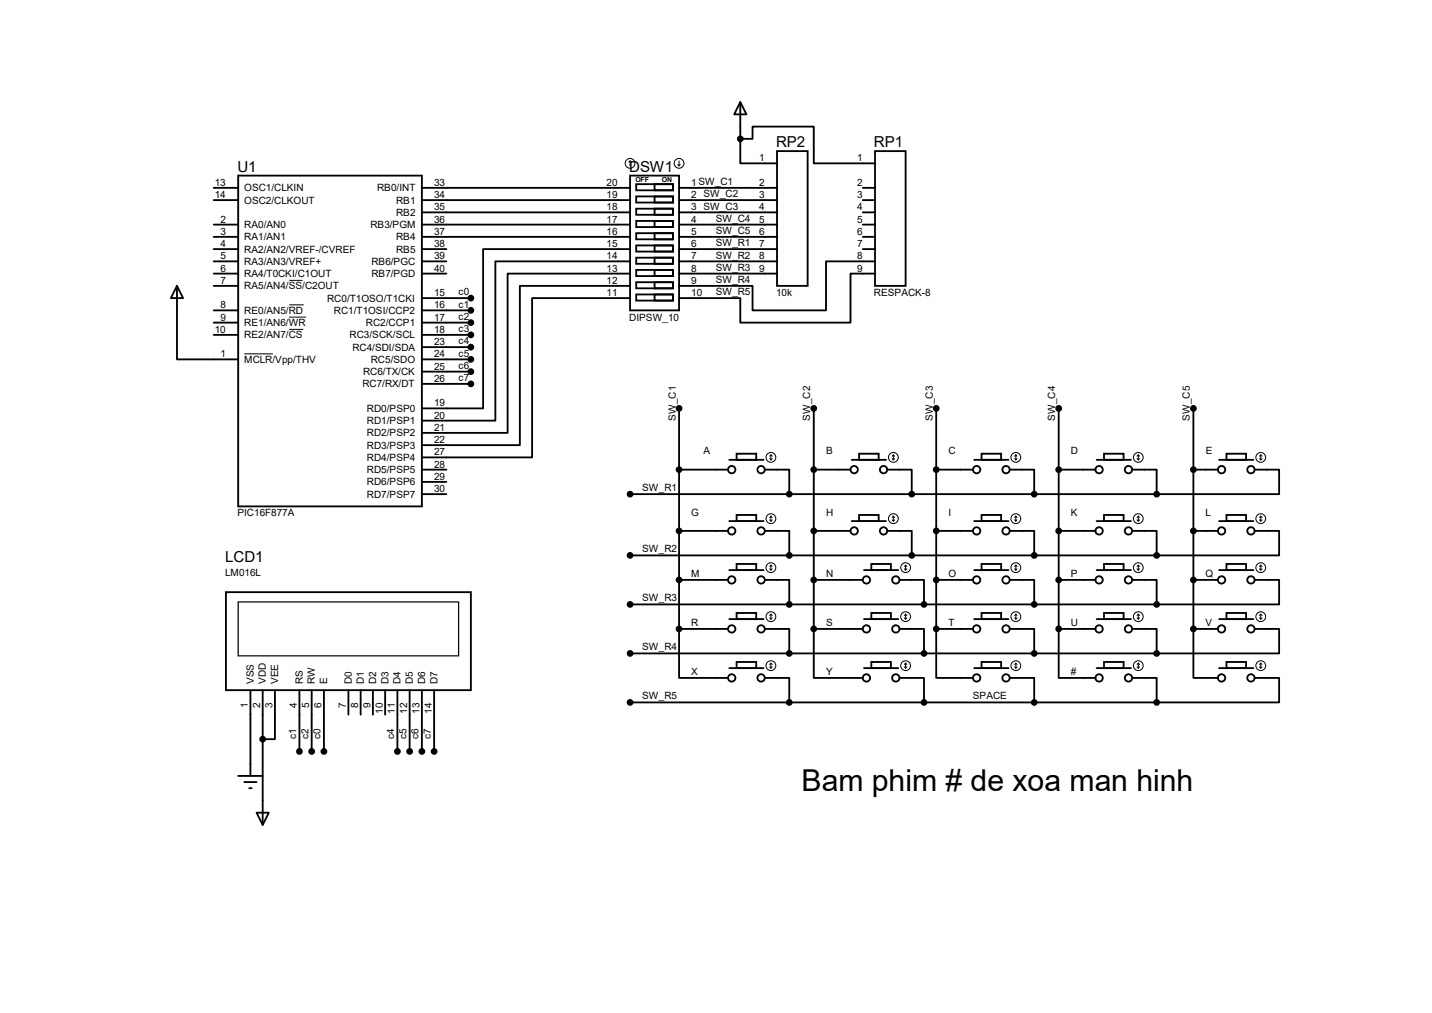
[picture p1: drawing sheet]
<svg xmlns="http://www.w3.org/2000/svg" width="297mm" height="210mm" viewBox="0 0 297 210" stroke-linecap="round" stroke-linejoin="round" font-family="sans-serif">
<g fill="none" stroke="#000" stroke-width=".38">
<path d="M44.3 38.9h5.1M49.4 36.4h38.1v68.6h-38.1zM87.5 38.9h43.2M130.7 36.4h10.1v27.9h-10.1zM132 38.2h7.6v1.3h-7.6zM135.8 38.2h3.8v1.3h-3.8zM140.8 38.9h20.4M153.5 21.2l1.3 2.5h-2.5zM153.5 28.8v5.1h7.7M153.5 28.8h2.6v-2.6h12.7v7.7h12.7M153.5 21.2v7.6M161.2 31.3h6.3v28h-6.3z"/>
<path d="M178.9 38.9h2.6M181.5 31.3h6.3v28h-6.3zM36.7 59.3l1.3 2.5h-2.6zM36.7 59.3v15.2h12.7M44.3 41.5h5.1M44.3 46.6h5.1M44.3 49.1h5.1M44.3 51.6h5.1M44.3 54.2h5.1M44.3 56.7h5.1M44.3 59.3h5.1M87.5 41.5h43.2"/>
<path d="M87.5 44h43.2M87.5 46.6h43.2M87.5 49.1h43.2M87.5 51.6h5.1M87.5 54.2h5.1M87.5 56.7h5.1M130.7 51.6h-30.5v33.1h-12.7M130.7 54.2h-28v33h-15.2M130.7 56.7h-25.4v33h-17.8M130.7 59.3h-22.9v33h-20.3M132 40.7h7.6v1.3h-7.6zM132 43.3h7.6v1.2h-7.6z"/>
<path d="M132 45.8h7.6v1.3h-7.6zM132 48.3h7.6v1.3h-7.6zM132 50.9h7.6v1.3h-7.6zM132 53.4h7.6v1.3h-7.6zM132 56h7.6v1.2h-7.6zM132 58.5h7.6v1.3h-7.6zM135.8 40.7h3.8v1.3h-3.8zM135.8 43.3h3.8v1.2h-3.8zM135.8 45.8h3.8v1.3h-3.8zM135.8 48.3h3.8v1.3h-3.8zM135.8 50.9h3.8v1.3h-3.8zM135.8 53.4h3.8v1.3h-3.8z"/>
<path d="M135.8 56h3.8v1.2h-3.8zM135.8 58.5h3.8v1.3h-3.8zM140.8 41.5h20.4M140.8 44h20.4M140.8 46.6h20.4M140.8 49.1h20.4M140.8 51.6h20.4M140.8 54.2h20.4M140.8 56.7h20.4M178.9 41.5h2.6M178.9 44h2.6M178.9 46.6h2.6"/>
<path d="M178.9 49.1h2.6M178.9 51.6h2.6M181.5 54.2h-10.2v10.1h-15.2v-5h-15.3M181.5 56.7h-5.1v10.2h-22.9v-5.1h-12.7M44.3 64.3h5.1M44.3 66.9h5.1M44.3 69.4h5.1M87.5 61.8h10.2M87.5 64.3h10.2M87.5 66.9h10.2M87.5 69.4h10.2M87.5 72h10.2"/>
<path d="M87.5 74.5h10.2M87.5 77h10.2M87.5 79.6h10.2M130.7 61.8h-20.3v33h-22.9M132 61h7.6v1.3h-7.6zM135.8 61h3.8v1.3h-3.8zM87.5 97.4h5.1M87.5 99.9h5.1M140.8 97.4h10.2M140.8 84.7v45.7M151.3 95.3h7.1M152.8 94.1h4v1.2h-4z"/>
<path d="M158.6 97.4h5.1v5M168.8 97.4h7.6M168.8 84.7v45.7M176.7 95.3h7.1M178.2 94.1h4v1.2h-4zM184 97.4h5.1v5M194.2 97.4h7.6M194.2 84.7v45.7M202.1 95.3h7.1M203.6 94.1h4v1.2h-4zM209.4 97.4h5.1v5M219.6 97.4h7.6"/>
<path d="M219.6 84.7v45.7M227.5 95.3h7.1M229 94.1h4v1.2h-4zM234.8 97.4h5.1v5M247.5 97.4h5.1M247.5 84.7v45.7M252.9 95.3h7.1M254.4 94.1h4v1.2h-4zM260.2 97.4h5.1v5h-25.4M87.5 102.4h5.1M130.7 102.4h109.2M130.7 115.1h109.2"/>
<path d="M140.8 110.1h10.2M151.3 108h7.1M151.3 118.2h7.1M152.8 106.8h4v1.2h-4zM152.8 116.9h4v1.3h-4zM158.6 110.1h5.1v5M168.8 110.1h7.6M176.7 108h7.1M178.2 106.8h4v1.2h-4zM179.2 118.2h7.1M180.7 116.9h4.1v1.3h-4.1zM184 110.1h5.1v5"/>
<path d="M194.2 110.1h7.6M202.1 108h7.1M202.1 118.2h7.1M203.6 106.8h4v1.2h-4zM203.6 116.9h4v1.3h-4zM209.4 110.1h5.1v5M219.6 110.1h7.6M227.5 108h7.1M227.5 118.2h7.1M229 106.8h4v1.2h-4zM229 116.9h4v1.3h-4zM234.8 110.1h5.1v5"/>
<path d="M247.5 110.1h5.1M252.9 108h7.1M252.9 118.2h7.1M254.4 106.8h4v1.2h-4zM254.4 116.9h4v1.3h-4zM260.2 110.1h5.1v5h-25.4M46.9 122.8h50.8v20.3h-50.8zM130.7 125.3h109.2M130.7 135.5h109.2M140.8 130.4v10.1h10.2M140.8 120.2h10.2M140.8 130.4h10.2"/>
<path d="M151.3 128.4h7.1M151.3 138.5h7.1M152.8 127.1h4v1.3h-4zM152.8 137.2h4v1.3h-4zM158.6 120.2h5.1v5.1M158.6 130.4h5.1v5.1M168.8 130.4v10.1h10.1M168.8 120.2h10.1M168.8 130.4h10.1M179.2 128.4h7.1M179.2 138.5h7.1M180.7 127.1h4.1v1.3h-4.1z"/>
<path d="M180.7 137.2h4.1v1.3h-4.1zM186.6 120.2h5v5.1M186.6 130.4h5v5.1M194.2 130.4v10.1h7.6M194.2 120.2h7.6M194.2 130.4h7.6M202.1 128.4h7.1M202.1 138.5h7.1M203.6 127.1h4v1.3h-4zM203.6 137.2h4v1.3h-4zM209.4 120.2h5.1v5.1M209.4 130.4h5.1v5.1"/>
<path d="M219.6 130.4v10.1h7.6M219.6 120.2h7.6M219.6 130.4h7.6M227.5 128.4h7.1M227.5 138.5h7.1M229 127.1h4v1.3h-4zM229 137.2h4v1.3h-4zM234.8 120.2h5.1v5.1M234.8 130.4h5.1v5.1M247.5 130.4v10.1h5.1M247.5 120.2h5.1M247.5 130.4h5.1"/>
<path d="M252.9 128.4h7.1M252.9 138.5h7.1M254.4 127.1h4v1.3h-4zM254.4 137.2h4v1.3h-4zM260.2 120.2h5.1v5.1h-25.4M260.2 130.4h5.1v5.1h-25.4M51.9 143.1v17.8M54.5 143.1v27.9M57 143.1v10.1h-2.5M62.1 143.1v12.7M64.6 143.1v12.7M67.2 143.1v12.7"/>
<path d="M72.3 143.1v5.1M74.8 143.1v5.1M77.3 143.1v5.1M79.9 143.1v5.1M82.4 143.1v12.7M85 143.1v12.7M87.5 143.1v12.7M90 143.1v12.7M130.7 145.6h109.2M158.6 140.5h5.1v5.1M186.6 140.5h5v5.1M209.4 140.5h5.1v5.1"/>
<path d="M234.8 140.5h5.1v5.1M260.2 140.5h5.1v5.1h-25.4M49.4 160.9h5.1M50.7 162.1h2.5M51.7 163.4h.5M53.2 168.5h2.6l-1.3 2.5z"/>
<circle cx="151.8" cy="97.4" r=".76"/>
<circle cx="157.9" cy="97.4" r=".76"/>
<circle cx="177.2" cy="97.4" r=".76"/>
<circle cx="183.3" cy="97.4" r=".76"/>
<circle cx="202.6" cy="97.4" r=".76"/>
<circle cx="208.7" cy="97.4" r=".76"/>
<circle cx="228" cy="97.4" r=".76"/>
<circle cx="234.1" cy="97.4" r=".76"/>
<circle cx="253.4" cy="97.4" r=".76"/>
<circle cx="259.5" cy="97.4" r=".76"/>
<circle cx="151.8" cy="110.1" r=".76"/>
<circle cx="157.9" cy="110.1" r=".76"/>
<circle cx="177.2" cy="110.1" r=".76"/>
<circle cx="183.3" cy="110.1" r=".76"/>
<circle cx="202.6" cy="110.1" r=".76"/>
<circle cx="208.7" cy="110.1" r=".76"/>
<circle cx="228" cy="110.1" r=".76"/>
<circle cx="234.1" cy="110.1" r=".76"/>
<circle cx="253.4" cy="110.1" r=".76"/>
<circle cx="259.5" cy="110.1" r=".76"/>
<circle cx="151.8" cy="120.2" r=".76"/>
<circle cx="151.8" cy="130.4" r=".76"/>
<circle cx="157.9" cy="120.2" r=".76"/>
<circle cx="157.9" cy="130.4" r=".76"/>
<circle cx="179.7" cy="120.2" r=".76"/>
<circle cx="179.7" cy="130.4" r=".76"/>
<circle cx="185.8" cy="130.4" r=".76"/>
<circle cx="185.8" cy="120.2" r=".76"/>
<circle cx="202.6" cy="120.2" r=".76"/>
<circle cx="202.6" cy="130.4" r=".76"/>
<circle cx="208.7" cy="130.4" r=".76"/>
<circle cx="208.7" cy="120.2" r=".76"/>
<circle cx="228" cy="120.2" r=".76"/>
<circle cx="228" cy="130.4" r=".76"/>
<circle cx="234.1" cy="130.4" r=".76"/>
<circle cx="234.1" cy="120.2" r=".76"/>
<circle cx="253.4" cy="120.2" r=".76"/>
<circle cx="253.4" cy="130.4" r=".76"/>
<circle cx="259.5" cy="120.2" r=".76"/>
<circle cx="259.5" cy="130.4" r=".76"/>
<circle cx="151.8" cy="140.5" r=".76"/>
<circle cx="157.9" cy="140.5" r=".76"/>
<circle cx="179.7" cy="140.5" r=".76"/>
<circle cx="185.8" cy="140.5" r=".76"/>
<circle cx="202.6" cy="140.5" r=".76"/>
<circle cx="208.7" cy="140.5" r=".76"/>
<circle cx="228" cy="140.5" r=".76"/>
<circle cx="234.1" cy="140.5" r=".76"/>
<circle cx="253.4" cy="140.5" r=".76"/>
<circle cx="259.5" cy="140.5" r=".76"/>
</g>
<g fill="none" stroke="#000" stroke-width=".21">
<path d="M130.7 33.4l.2 .2M130.7 33.4l-.3 .2M130.7 33.4v1M140.6 34.1l.2 .3M140.8 33.4v1M141.1 34.1l-.3 .3M60 58.1h2.8M50.7 73.4h5.9M60 63.2h3M60 65.7h3.5M60 68.3h2.9M159.6 95.1l.3 .2"/>
<path d="M159.9 94.3v1M159.9 94.3l-.3 .3M159.9 94.3l.2 .3M160.1 95.1l-.2 .2M185 95.1l.3 .2M185.3 94.3v1M185.3 94.3l-.3 .3M185.3 94.3l.2 .3M185.5 95.1l-.2 .2M210.4 95.1l.3 .2M210.7 94.3v1M210.7 94.3l-.3 .3"/>
<path d="M210.7 94.3l.2 .3M210.9 95.1l-.2 .2M235.8 95.1l.3 .2M236.1 94.3v1M236.1 94.3l-.3 .3M236.1 94.3l.2 .3M236.3 95.1l-.2 .2M261.2 95.1l.3 .2M261.5 94.3v1M261.5 94.3l-.3 .3M261.5 94.3l.2 .3M261.7 95.1l-.2 .2"/>
<path d="M159.6 107.8l.3 .2M159.6 117.9l.3 .3M159.9 107v1M159.9 117.2v1M159.9 107l-.3 .3M159.9 107l.2 .3M159.9 117.2l-.3 .2M159.9 117.2l.2 .2M160.1 107.8l-.2 .2M160.1 117.9l-.2 .3M185 107.8l.3 .2M185.3 107v1"/>
<path d="M185.3 107l-.3 .3M185.3 107l.2 .3M185.5 107.8l-.2 .2M187.6 117.9l.2 .3M187.8 117.2l-.2 .2M187.8 117.2v1M187.8 117.2l.3 .2M188.1 117.9l-.3 .3M210.4 107.8l.3 .2M210.4 117.9l.3 .3M210.7 107v1M210.7 117.2v1"/>
<path d="M210.7 107l-.3 .3M210.7 107l.2 .3M210.7 117.2l-.3 .2M210.7 117.2l.2 .2M210.9 107.8l-.2 .2M210.9 117.9l-.2 .3M235.8 107.8l.3 .2M235.8 117.9l.3 .3M236.1 107v1M236.1 117.2v1M236.1 107l-.3 .3M236.1 107l.2 .3"/>
<path d="M236.1 117.2l-.3 .2M236.1 117.2l.2 .2M236.3 107.8l-.2 .2M236.3 117.9l-.2 .3M261.2 107.8l.3 .2M261.2 117.9l.3 .3M261.5 107v1M261.5 117.2v1M261.5 107l-.3 .3M261.5 107l.2 .3M261.5 117.2l-.3 .2M261.5 117.2l.2 .2"/>
<path d="M261.7 107.8l-.2 .2M261.7 117.9l-.2 .3M159.6 128.1l.3 .3M159.6 138.3l.3 .2M159.9 127.3v1.1M159.9 137.5v1M159.9 127.3l-.3 .3M159.9 127.3l.2 .3M159.9 137.5l-.3 .3M159.9 137.5l.2 .3M160.1 128.1l-.2 .3M160.1 138.3l-.2 .2"/>
<path d="M187.6 128.1l.2 .3M187.6 138.3l.2 .2M187.8 127.3v1.1M187.8 137.5v1M187.8 127.3l-.2 .3M187.8 127.3l.3 .3M187.8 137.5l-.2 .3M187.8 137.5l.3 .3M188.1 128.1l-.3 .3M188.1 138.3l-.3 .2M210.4 128.1l.3 .3M210.4 138.3l.3 .2"/>
<path d="M210.7 127.3v1.1M210.7 137.5v1M210.7 127.3l-.3 .3M210.7 127.3l.2 .3M210.7 137.5l-.3 .3M210.7 137.5l.2 .3M210.9 128.1l-.2 .3M210.9 138.3l-.2 .2M235.8 128.1l.3 .3M235.8 138.3l.3 .2M236.1 127.3v1.1M236.1 137.5v1"/>
<path d="M236.1 127.3l-.3 .3M236.1 127.3l.2 .3M236.1 137.5l-.3 .3M236.1 137.5l.2 .3M236.3 128.1l-.2 .3M236.3 138.3l-.2 .2M261.2 128.1l.3 .3M261.2 138.3l.3 .2M261.5 127.3v1.1M261.5 137.5v1M261.5 127.3l-.3 .3M261.5 127.3l.2 .3"/>
<path d="M261.5 137.5l-.3 .3M261.5 137.5l.2 .3M261.7 128.1l-.2 .3M261.7 138.3l-.2 .2"/>
<circle cx="130.7" cy="33.9" r="1.02"/>
<circle cx="140.8" cy="33.9" r="1.02"/>
<circle cx="159.9" cy="94.8" r="1.02"/>
<circle cx="185.3" cy="94.8" r="1.02"/>
<circle cx="210.7" cy="94.8" r="1.02"/>
<circle cx="236.1" cy="94.8" r="1.02"/>
<circle cx="261.5" cy="94.8" r="1.02"/>
<circle cx="159.9" cy="107.5" r="1.02"/>
<circle cx="159.9" cy="117.7" r="1.02"/>
<circle cx="185.3" cy="107.5" r="1.02"/>
<circle cx="187.8" cy="117.7" r="1.02"/>
<circle cx="210.7" cy="107.5" r="1.02"/>
<circle cx="210.7" cy="117.7" r="1.02"/>
<circle cx="236.1" cy="107.5" r="1.02"/>
<circle cx="236.1" cy="117.7" r="1.02"/>
<circle cx="261.5" cy="117.7" r="1.02"/>
<circle cx="261.5" cy="107.5" r="1.02"/>
<circle cx="159.9" cy="127.8" r="1.02"/>
<circle cx="159.9" cy="138" r="1.02"/>
<circle cx="187.8" cy="127.8" r="1.02"/>
<circle cx="187.8" cy="138" r="1.02"/>
<circle cx="210.7" cy="138" r="1.02"/>
<circle cx="210.7" cy="127.8" r="1.02"/>
<circle cx="236.1" cy="138" r="1.02"/>
<circle cx="236.1" cy="127.8" r="1.02"/>
<circle cx="261.5" cy="127.8" r="1.02"/>
<circle cx="261.5" cy="138" r="1.02"/>
</g>
<path d="M49.4 124.8h45.7v11.2h-45.7z" fill="none" stroke="#000" stroke-width=".25"/>
<g fill="#000" stroke="#000" stroke-width=".38">
<circle cx="153.5" cy="28.8" r=".51"/>
<circle cx="97.7" cy="66.9" r=".51"/>
<circle cx="97.7" cy="77" r=".51"/>
<circle cx="97.7" cy="72" r=".51"/>
<circle cx="97.7" cy="79.6" r=".51"/>
<circle cx="97.7" cy="69.4" r=".51"/>
<circle cx="97.7" cy="61.8" r=".51"/>
<circle cx="97.7" cy="64.3" r=".51"/>
<circle cx="97.7" cy="74.5" r=".51"/>
<circle cx="140.8" cy="84.7" r=".51"/>
<circle cx="140.8" cy="97.4" r=".51"/>
<circle cx="168.8" cy="84.7" r=".51"/>
<circle cx="168.8" cy="97.4" r=".51"/>
<circle cx="194.2" cy="97.4" r=".51"/>
<circle cx="194.2" cy="84.7" r=".51"/>
<circle cx="219.6" cy="84.7" r=".51"/>
<circle cx="219.6" cy="97.4" r=".51"/>
<circle cx="247.5" cy="84.7" r=".51"/>
<circle cx="247.5" cy="97.4" r=".51"/>
<circle cx="130.7" cy="102.4" r=".51"/>
<circle cx="130.7" cy="115.1" r=".51"/>
<circle cx="140.8" cy="110.1" r=".51"/>
<circle cx="163.7" cy="102.4" r=".51"/>
<circle cx="163.7" cy="115.1" r=".51"/>
<circle cx="168.8" cy="110.1" r=".51"/>
<circle cx="189.1" cy="102.4" r=".51"/>
<circle cx="189.1" cy="115.1" r=".51"/>
<circle cx="194.2" cy="110.1" r=".51"/>
<circle cx="214.5" cy="115.1" r=".51"/>
<circle cx="214.5" cy="102.4" r=".51"/>
<circle cx="219.6" cy="110.1" r=".51"/>
<circle cx="239.9" cy="102.4" r=".51"/>
<circle cx="239.9" cy="115.1" r=".51"/>
<circle cx="247.5" cy="110.1" r=".51"/>
<circle cx="130.7" cy="125.3" r=".51"/>
<circle cx="130.7" cy="135.5" r=".51"/>
<circle cx="140.8" cy="120.2" r=".51"/>
<circle cx="140.8" cy="130.4" r=".51"/>
<circle cx="163.7" cy="125.3" r=".51"/>
<circle cx="163.7" cy="135.5" r=".51"/>
<circle cx="168.8" cy="120.2" r=".51"/>
<circle cx="168.8" cy="130.4" r=".51"/>
<circle cx="191.6" cy="135.5" r=".51"/>
<circle cx="191.6" cy="125.3" r=".51"/>
<circle cx="194.2" cy="130.4" r=".51"/>
<circle cx="194.2" cy="120.2" r=".51"/>
<circle cx="214.5" cy="135.5" r=".51"/>
<circle cx="214.5" cy="125.3" r=".51"/>
<circle cx="219.6" cy="120.2" r=".51"/>
<circle cx="219.6" cy="130.4" r=".51"/>
<circle cx="239.9" cy="135.5" r=".51"/>
<circle cx="239.9" cy="125.3" r=".51"/>
<circle cx="247.5" cy="130.4" r=".51"/>
<circle cx="247.5" cy="120.2" r=".51"/>
<circle cx="54.5" cy="153.2" r=".51"/>
<circle cx="62.1" cy="155.8" r=".51"/>
<circle cx="64.6" cy="155.8" r=".51"/>
<circle cx="67.2" cy="155.8" r=".51"/>
<circle cx="82.4" cy="155.8" r=".51"/>
<circle cx="85" cy="155.8" r=".51"/>
<circle cx="87.5" cy="155.8" r=".51"/>
<circle cx="90" cy="155.8" r=".51"/>
<circle cx="130.7" cy="145.6" r=".51"/>
<circle cx="163.7" cy="145.6" r=".51"/>
<circle cx="191.6" cy="145.6" r=".51"/>
<circle cx="214.5" cy="145.6" r=".51"/>
<circle cx="239.9" cy="145.6" r=".51"/>
</g>
<text font-size="6.3" x="166.2" y="164">Bam phim # de xoa man hinh</text>
<g font-size="3.1">
<text x="49.2" y="35.6">U1</text>
<text x="130.5" y="35.6">DSW1</text>
<text x="161" y="30.5">RP2</text>
<text x="181.3" y="30.5">RP1</text>
<text x="46.7" y="116.5">LCD1</text>
</g>
<g font-size="2.1">
<text x="157.5" y="33.4">1</text>
<text x="177.8" y="33.4">1</text>
<text x="44.5" y="38.5">13</text>
<text x="44.5" y="41.1">14</text>
<text x="50.7" y="39.7">OSC1/CLKIN</text>
<text x="78.2" y="39.7">RB0/INT</text>
<text x="90" y="41.1">34</text>
<text x="90" y="38.5">33</text>
<text x="125.8" y="38.5">20</text>
<text x="125.8" y="41.1">19</text>
<text x="143.4" y="38.5">1SW_C1</text>
<text x="143.4" y="41.1">2 SW_C2</text>
<text x="157.5" y="38.5">2</text>
<text x="157.5" y="41.1">3</text>
<text x="177.8" y="38.5">2</text>
<text x="177.8" y="41.1">3</text>
<text x="45.7" y="46.1">2</text>
<text x="50.7" y="47.3">RA0/AN0</text>
<text x="50.7" y="42.2">OSC2/CLKOUT</text>
<text x="76.8" y="47.3">RB3/PGM</text>
<text x="82.2" y="44.7">RB2</text>
<text x="82.2" y="42.2">RB1</text>
<text x="90" y="46.1">36</text>
<text x="90" y="43.6">35</text>
<text x="125.8" y="43.6">18</text>
<text x="125.8" y="46.1">17</text>
<text x="143.4" y="43.6">3 SW_C3</text>
<text x="143.4" y="46.1">4</text>
<text x="148.5" y="46">SW_C4</text>
<text x="157.5" y="43.6">4</text>
<text x="157.5" y="46.1">5</text>
<text x="177.8" y="43.6">4</text>
<text x="177.8" y="46.1">5</text>
<text x="45.7" y="48.7">3</text>
<text x="45.7" y="51.2">4</text>
<text x="45.7" y="53.8">5</text>
<text x="50.7" y="49.8">RA1/AN1</text>
<text x="50.7" y="52.4">RA2/AN2/VREF-/CVREF</text>
<text x="82.2" y="52.4">RB5</text>
<text x="82.2" y="49.8">RB4</text>
<text x="90" y="53.8">39</text>
<text x="90" y="51.2">38</text>
<text x="90" y="48.7">37</text>
<text x="125.8" y="48.7">16</text>
<text x="125.8" y="51.2">15</text>
<text x="125.8" y="53.8">14</text>
<text x="143.4" y="48.7">5</text>
<text x="143.4" y="51.2">6</text>
<text x="143.4" y="53.8">7</text>
<text x="148.5" y="48.5">SW_C5</text>
<text x="148.5" y="51.1">SW_R1</text>
<text x="148.5" y="53.6">SW_R2</text>
<text x="157.5" y="48.7">6</text>
<text x="157.5" y="51.2">7</text>
<text x="157.5" y="53.8">8</text>
<text x="177.8" y="48.7">6</text>
<text x="177.8" y="51.2">7</text>
<text x="177.8" y="53.8">8</text>
<text x="45.7" y="56.3">6</text>
<text x="45.7" y="58.8">7</text>
<text x="50.7" y="57.4">RA4/T0CKI/C1OUT</text>
<text x="50.7" y="60">RA5/AN4/SS/C2OUT</text>
<text x="50.7" y="54.9">RA3/AN3/VREF+</text>
<text x="77" y="57.4">RB7/PGD</text>
<text x="77" y="54.9">RB6/PGC</text>
<text x="90" y="56.3">40</text>
<text x="125.8" y="56.3">13</text>
<text x="125.8" y="58.8">12</text>
<text x="143.4" y="56.3">8</text>
<text x="143.4" y="58.8">9</text>
<text x="148.5" y="56.1">SW_R3</text>
<text x="148.5" y="58.7">SW_R4</text>
<text x="157.5" y="56.3">9</text>
<text x="177.8" y="56.3">9</text>
<text x="45.7" y="63.9">8</text>
<text x="50.7" y="65.1">RE0/AN5/RD</text>
<text x="67.9" y="62.5">RC0/T1OSO/T1CKI</text>
<text x="69.3" y="65.1">RC1/T1OSI/CCP2</text>
<text x="90" y="63.9">16</text>
<text x="90" y="61.4">15</text>
<text x="95.1" y="61.2">c0</text>
<text x="95.1" y="63.8">c1</text>
<text x="125.8" y="61.4">11</text>
<text x="143.4" y="61.4">10</text>
<text x="148.5" y="61.2">SW_R5</text>
<text x="161" y="61.4">10k</text>
<text x="181.3" y="61.4">RESPACK-8</text>
<text x="44.5" y="69">10</text>
<text x="45.7" y="66.5">9</text>
<text x="50.7" y="67.6">RE1/AN6/WR</text>
<text x="50.7" y="70.1">RE2/AN7/CS</text>
<text x="72.5" y="70.1">RC3/SCK/SCL</text>
<text x="75.9" y="67.6">RC2/CCP1</text>
<text x="90" y="66.5">17</text>
<text x="90" y="69">18</text>
<text x="90" y="71.5">23</text>
<text x="95.1" y="66.3">c2</text>
<text x="95.1" y="68.8">c3</text>
<text x="95.1" y="71.4">c4</text>
<text x="130.5" y="66.5">DIPSW_10</text>
<text x="45.7" y="74.1">1</text>
<text x="50.7" y="75.2">MCLR/Vpp/THV</text>
<text x="73.1" y="72.7">RC4/SDI/SDA</text>
<text x="75.3" y="77.8">RC6/TX/CK</text>
<text x="76.9" y="75.2">RC5/SDO</text>
<text x="90" y="76.6">25</text>
<text x="90" y="74.1">24</text>
<text x="95.1" y="73.9">c5</text>
<text x="95.1" y="76.5">c6</text>
<text x="75.2" y="80.3">RC7/RX/DT</text>
<text x="90" y="79.2">26</text>
<text x="95.1" y="79">c7</text>
<text x="76.1" y="85.4">RD0/PSP0</text>
<text x="76.1" y="87.9">RD1/PSP1</text>
<text x="90" y="84.2">19</text>
<text x="90" y="86.8">20</text>
<text x="90" y="89.3">21</text>
<text x="140.2" y="87.2" transform="rotate(-90 140.2 87.2)">SW_C1</text>
<text x="168.1" y="87.2" transform="rotate(-90 168.1 87.2)">SW_C2</text>
<text x="193.5" y="87.2" transform="rotate(-90 193.5 87.2)">SW_C3</text>
<text x="218.9" y="87.2" transform="rotate(-90 218.9 87.2)">SW_C4</text>
<text x="246.8" y="87.2" transform="rotate(-90 246.8 87.2)">SW_C5</text>
<text x="76.1" y="95.5">RD4/PSP4</text>
<text x="76.1" y="93">RD3/PSP3</text>
<text x="76.1" y="90.5">RD2/PSP2</text>
<text x="90" y="94.4">27</text>
<text x="90" y="91.9">22</text>
<text x="145.9" y="94.2">A</text>
<text x="171.3" y="94.2">B</text>
<text x="196.7" y="94.2">C</text>
<text x="222.1" y="94.2">D</text>
<text x="250.1" y="94.2">E</text>
<text x="76.1" y="100.6">RD6/PSP6</text>
<text x="76.1" y="98.1">RD5/PSP5</text>
<text x="90" y="99.5">29</text>
<text x="90" y="96.9">28</text>
<text x="133.2" y="101.9">SW_R1</text>
<text x="49.2" y="107.1">PIC16F877A</text>
<text x="76.1" y="103.2">RD7/PSP7</text>
<text x="90" y="102">30</text>
<text x="143.4" y="106.9">G</text>
<text x="171.3" y="106.9">H</text>
<text x="196.7" y="106.9">I</text>
<text x="222.1" y="106.9">K</text>
<text x="250.1" y="106.9">L</text>
<text x="46.7" y="119.4">LM016L</text>
<text x="133.2" y="114.5">SW_R2</text>
<text x="143.4" y="119.6">M</text>
<text x="171.3" y="119.6">N</text>
<text x="196.7" y="119.6">O</text>
<text x="222.1" y="119.6">P</text>
<text x="250.1" y="119.6">Q</text>
<text x="133.2" y="124.7">SW_R3</text>
<text x="143.4" y="129.8">R</text>
<text x="171.3" y="129.8">S</text>
<text x="196.7" y="129.8">T</text>
<text x="222.1" y="129.8">U</text>
<text x="250.1" y="129.8">V</text>
<text x="133.2" y="134.8">SW_R4</text>
<text x="52.6" y="141.8" transform="rotate(-90 52.6 141.8)">VSS</text>
<text x="55.2" y="141.8" transform="rotate(-90 55.2 141.8)">VDD</text>
<text x="57.7" y="141.8" transform="rotate(-90 57.7 141.8)">VEE</text>
<text x="62.8" y="141.8" transform="rotate(-90 62.8 141.8)">RS</text>
<text x="65.3" y="141.8" transform="rotate(-90 65.3 141.8)">RW</text>
<text x="67.9" y="141.8" transform="rotate(-90 67.9 141.8)">E</text>
<text x="72.9" y="141.8" transform="rotate(-90 72.9 141.8)">D0</text>
<text x="75.5" y="141.8" transform="rotate(-90 75.5 141.8)">D1</text>
<text x="78" y="141.8" transform="rotate(-90 78 141.8)">D2</text>
<text x="80.6" y="141.8" transform="rotate(-90 80.6 141.8)">D3</text>
<text x="83.1" y="141.8" transform="rotate(-90 83.1 141.8)">D4</text>
<text x="85.6" y="141.8" transform="rotate(-90 85.6 141.8)">D5</text>
<text x="88.2" y="141.8" transform="rotate(-90 88.2 141.8)">D6</text>
<text x="90.7" y="141.8" transform="rotate(-90 90.7 141.8)">D7</text>
<text x="143.4" y="139.9">X</text>
<text x="171.3" y="139.9">Y</text>
<text x="222.1" y="139.9">#</text>
<text x="51.4" y="146.8" transform="rotate(-90 51.4 146.8)">1</text>
<text x="54" y="146.8" transform="rotate(-90 54 146.8)">2</text>
<text x="56.5" y="146.8" transform="rotate(-90 56.5 146.8)">3</text>
<text x="61.6" y="146.8" transform="rotate(-90 61.6 146.8)">4</text>
<text x="64.1" y="146.8" transform="rotate(-90 64.1 146.8)">5</text>
<text x="66.7" y="146.8" transform="rotate(-90 66.7 146.8)">6</text>
<text x="71.8" y="146.8" transform="rotate(-90 71.8 146.8)">7</text>
<text x="74.3" y="146.8" transform="rotate(-90 74.3 146.8)">8</text>
<text x="76.8" y="146.8" transform="rotate(-90 76.8 146.8)">9</text>
<text x="79.4" y="148" transform="rotate(-90 79.4 148)">10</text>
<text x="81.9" y="148" transform="rotate(-90 81.9 148)">11</text>
<text x="84.5" y="148" transform="rotate(-90 84.5 148)">12</text>
<text x="87" y="148" transform="rotate(-90 87 148)">13</text>
<text x="89.5" y="148" transform="rotate(-90 89.5 148)">14</text>
<text x="133.2" y="145">SW_R5</text>
<text x="201.8" y="145">SPACE</text>
<text x="61.4" y="153.2" transform="rotate(-90 61.4 153.2)">c1</text>
<text x="64" y="153.2" transform="rotate(-90 64 153.2)">c2</text>
<text x="66.5" y="153.2" transform="rotate(-90 66.5 153.2)">c0</text>
<text x="81.7" y="153.2" transform="rotate(-90 81.7 153.2)">c4</text>
<text x="84.3" y="153.2" transform="rotate(-90 84.3 153.2)">c5</text>
<text x="86.8" y="153.2" transform="rotate(-90 86.8 153.2)">c6</text>
<text x="89.4" y="153.2" transform="rotate(-90 89.4 153.2)">c7</text>
</g>
<g font-size="1.4">
<text x="131.8" y="37.8">OFF</text>
<text x="137.2" y="37.8">ON</text>
</g>
</svg>
